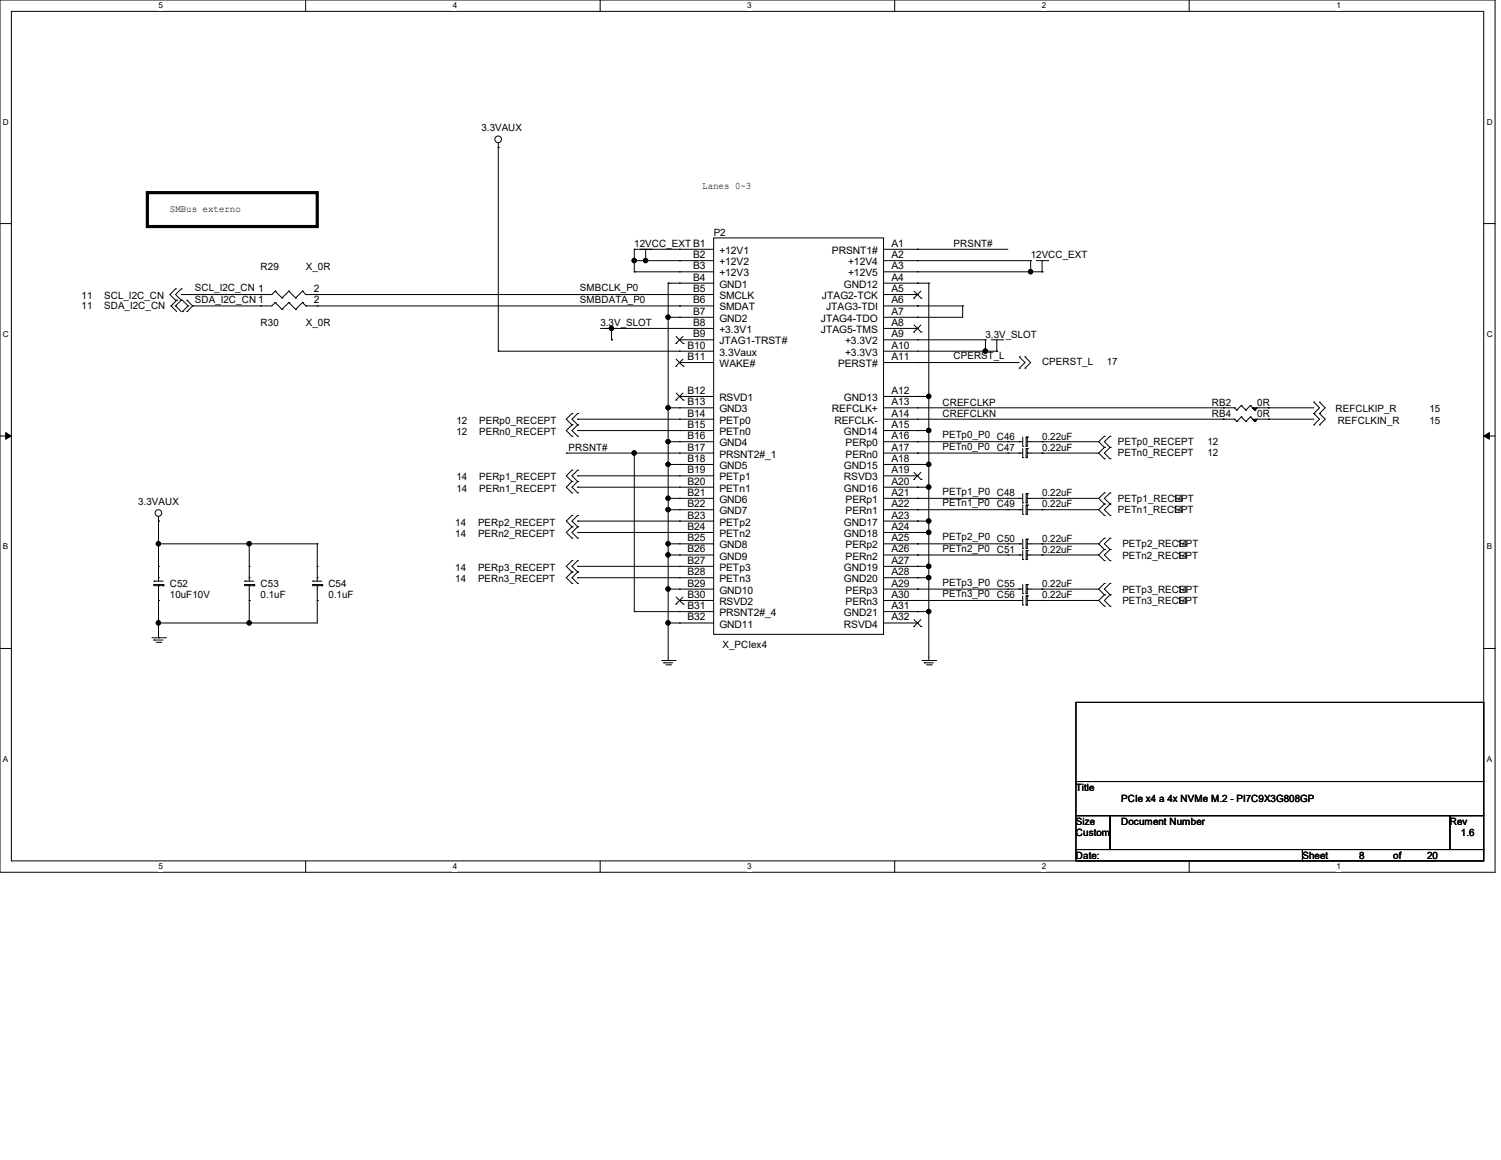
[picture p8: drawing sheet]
<svg xmlns="http://www.w3.org/2000/svg" width="279mm" height="216mm" viewBox="0 0 279 216" stroke-linecap="round" stroke-linejoin="round" font-family="sans-serif">
<path d="M0 0h278.3v162.3h-278.3zM2.1 2.1h274.1v158.1h-274.1z" fill="none" stroke="#000" stroke-width=".19"/>
<g fill="#fff">
<path d="M29.5 .2h.8v1.7h-.8z"/>
<path d="M29.5 160.4h.8v1.7h-.8z"/>
</g>
<path d="M56.9 0v2.1M56.9 160.2v2.1" fill="none" stroke="#000" stroke-width=".19"/>
<g fill="#fff">
<path d="M84.3 .2h.8v1.7h-.8z"/>
<path d="M84.3 160.4h.8v1.7h-.8z"/>
</g>
<path d="M111.7 0v2.1M111.7 160.2v2.1" fill="none" stroke="#000" stroke-width=".19"/>
<g fill="#fff">
<path d="M139.1 .2h.8v1.7h-.8z"/>
<path d="M139.1 160.4h.8v1.7h-.8z"/>
</g>
<path d="M166.5 0v2.1M166.5 160.2v2.1" fill="none" stroke="#000" stroke-width=".19"/>
<g fill="#fff">
<path d="M193.9 .2h.8v1.7h-.8z"/>
<path d="M193.9 160.4h.8v1.7h-.8z"/>
</g>
<path d="M221.4 0v2.1M221.4 160.2v2.1" fill="none" stroke="#000" stroke-width=".19"/>
<g fill="#fff">
<path d="M248.8 .2h.8v1.7h-.8z"/>
<path d="M248.8 160.4h.8v1.7h-.8z"/>
<path d="M.6 21.8h1v1.7h-1z"/>
<path d="M276.7 21.8h1.1v1.7h-1.1z"/>
<path d="M.6 61.3h1v1.7h-1z"/>
<path d="M276.7 61.3h1.1v1.7h-1.1z"/>
</g>
<path d="M0 41.6h2.1M276.2 41.6h2.1" fill="none" stroke="#000" stroke-width=".19"/>
<g fill="#fff">
<path d="M.6 100.9h.9v1.7h-.9z"/>
<path d="M276.7 100.9h1v1.7h-1z"/>
</g>
<path d="M0 81.2h2.1M276.2 81.2h2.1" fill="none" stroke="#000" stroke-width=".19"/>
<path d="M1.1 80.5l1 .7-1 .5zM276.2 81.2l1-.7v1.2z" fill="#000" stroke="#000" stroke-width=".19"/>
<g fill="#fff">
<path d="M.6 140.4h.9v1.7h-.9z"/>
<path d="M276.7 140.4h1v1.7h-1z"/>
</g>
<g fill="none" stroke="#000" stroke-width=".19">
<path d="M92.8 27.4h.1M92.8 26.6v38.8M31.8 56.9h.1M31.8 56.9l1.1 1.1M32.7 53.8h.1M32.7 55.9h.1M32.7 56.9h.1M32.7 53.8l-1.1 1 1.1 1.1M32.7 56.9l1 1.1M32.9 55.9h.1M32.9 55.9l-1.1 1M33.7 53.8h.1"/>
<path d="M33.7 55.9h.1M33.7 54.8h.1M33.7 53.8l-1 1 1 1.1M33.7 55.9l-1 1M34 58h.1M34 55.9l1 1M34.8 55.9h.1M34.8 58h.1M34.8 55.9l1.1 1M35 56.9h.1M35 56.9l-1 1.1M35.9 56.9h.1"/>
<path d="M35.9 56.9l-1.1 1.1M48.5 56.9h.1M48.5 54.8h.1M51.2 56.3h.1M51.2 54.2h.1M51.2 54.2l-.6 .6h-16.9M51.2 56.3l-.6 .6h-14.7M51.2 56.3l1.3 1.3M51.2 54.2l1.3 1.3M52.5 57.6h.1M52.5 55.5h.1M53.8 56.3h.1"/>
<path d="M53.8 54.2h.1M53.8 56.3l-1.3 1.3M53.8 56.3l1.2 1.3M53.8 54.2l-1.3 1.3M53.8 54.2l1.2 1.3M55 57.6h.1M55 55.5h.1M56.3 56.3h.1M56.3 54.2h.1M56.3 56.3l-1.3 1.3M56.3 56.3l.6 .6M56.3 54.2l-1.3 1.3"/>
<path d="M56.3 54.2l.6 .6M56.9 56.9h.1M56.9 54.8h.1M56.9 54.8h75.9M56.9 56.9h75.9M59.1 56.9h.1M59.1 54.8h.1M118.1 46.4h.1M118.1 50.6h.1M118.1 48.5h.1M118.1 46.4h14.7M118.1 48.5h14.7"/>
<path d="M118.1 50.6h14.7M118.1 46.4v4.2M120.2 48.5h.1M120.2 46.4v2.1M121.2 46.4h.1M124.4 59.1h.1M124.4 52.7h.1M124.4 52.7v70.2M124.4 52.7h8.4M124.4 59.1h8.4M126.5 46.4h.1M126.5 48.5h.1"/>
<path d="M126.5 50.6h.1M126.5 52.7h.1M126.5 54.8h.1M126.5 56.9h.1M126.5 59.1h.1M132.8 44.3h31.7v73.8h-31.7zM164.5 46.4h23.1M164.5 48.5h27.4M164.5 50.6h29.5M164.5 52.7h8.4M164.5 54.8h6.3M164.5 56.9h14.7"/>
<path d="M170.1 55.5h.1M170.1 54.2l1.3 1.3M170.8 46.4h.1M170.8 48.5h.1M170.8 50.6h.1M170.8 52.7h.1M170.8 54.8h.1M170.8 56.9h.1M170.8 59.1h.1M171.4 54.2l-1.3 1.3M171.4 55.5h.1M172.9 52.7h.1"/>
<path d="M172.9 52.7v70.2M179.2 56.9h.1M179.2 56.9v2.2h-14.7M191.9 48.5h.1M191.9 50.6h.1M191.9 48.5v2.1M192.9 48.5h2.1M194 50.6h.1M194 48.5v2.1M195 48.5h.1M92.8 65.4h.1M92.8 65.4h40"/>
<path d="M106.5 77h.1M106.5 79.1h.1M106.5 77l-1.1 1 1.1 1.1M106.5 79.1l-1.1 1 1.1 1.1M107.5 77h.1M107.5 79.1h.1M107.5 78h.1M107.5 77l-1 1 1 1.1M107.5 79.1l-1 1 1 1.1M107.5 78h25.3M111.8 61.1h21M113.8 63.2h.1"/>
<path d="M113.8 61.1h.1M113.8 61.1v2.1M114.9 61.1h.1M124.4 75.9h.1M124.4 75.9h8.4M125.8 63.9h.1M125.8 68.2h.1M125.8 74.5h.1M125.9 62.6l1.3 1.3M125.9 66.8l1.3 1.4M125.9 73.2l1.3 1.3M126.5 61.1h.1"/>
<path d="M126.5 63.2h.1M126.5 65.4h.1M126.5 67.5h.1M126.5 73.8h.1M126.5 75.9h.1M126.5 78h.1M126.5 63.2h6.3M126.5 67.5h6.3M126.5 73.8h6.3M127.1 62.6l-1.3 1.3M127.1 66.8l-1.3 1.4M127.1 73.2l-1.3 1.3"/>
<path d="M127.2 63.9h.1M127.2 68.2h.1M127.2 74.5h.1M164.5 63.2h18.9M164.5 61.1h6.3M164.5 65.4h21M164.5 67.5h25.2M164.5 73.8h8.4M164.5 75.9h65.3M164.5 78h65.3M170.1 61.8h.1M170.1 60.5l1.3 1.3"/>
<path d="M170.8 61.1h.1M170.8 63.2h.1M170.8 65.4h.1M170.8 67.5h.1M170.8 73.8h.1M170.8 75.9h.1M170.8 78h.1M171.4 60.5l-1.3 1.3M171.4 61.8h.1M172.9 73.8h.1M183.4 63.2h.1M183.4 65.4h.1"/>
<path d="M183.4 63.2v2.2M184.5 63.2h2.1M185.5 65.4h.1M185.5 63.2v2.2M186.6 63.2h.1M189.7 66.4h.1M189.7 68.5h.1M189.7 66.4l1.1 1.1-1.1 1M190.8 66.4h.1M190.8 68.5h.1M190.8 66.4l1.1 1.1-1.1 1M227.7 78h.1"/>
<path d="M227.7 75.9h.1M229.8 78h.1M229.8 75.9h.1M229.8 78l.4 .4M229.8 75.9l.4 .4M230.2 78.4h.1M230.2 76.3h.1M231.1 77.6h.1M231.1 75.5h.1M231.1 77.6l.8 .8M231.1 77.6l-.9 .8M231.1 75.5l.8 .8"/>
<path d="M231.1 75.5l-.9 .8M231.9 78.4h.1M231.9 76.3h.1M232.7 77.6h.1M232.7 75.5h.1M232.7 77.6l.9 .8M232.7 77.6l-.8 .8M232.7 75.5l.9 .8M232.7 75.5l-.8 .8M233.6 78.4h.1M233.6 76.3h.1M236.1 78h.1"/>
<path d="M236.1 75.9h.1M244.6 74.8h.1M244.6 77h.1M244.6 79.1h.1M244.6 74.8l1 1.1-1 1.1M244.6 77l1 1-1 1.1M244.6 75.9h-10.6l-.4 .4M244.6 78h-10.6l-.4 .4M245.6 74.8h.1M245.6 77h.1M245.6 79.1h.1M245.6 74.8l1.1 1.1-1.1 1.1"/>
<path d="M245.6 77l1.1 1-1.1 1.1M29.5 97h.1M29.5 96.1v12.1M105.4 84.3h.1M105.4 84.3h27.4M106.5 81.2h.1M106.5 87.5h.1M106.5 89.6h.1M106.5 91.7h.1M106.5 95.9h.1M106.5 98h.1M106.5 87.5l-1.1 1.1 1.1 1"/>
<path d="M106.5 89.6l-1.1 1.1 1.1 1M106.5 95.9l-1.1 1.1 1.1 1M106.5 98l-1.1 1.1 1.1 1.1M107.5 81.2h.1M107.5 87.5h.1M107.5 89.6h.1M107.5 91.7h.1M107.5 95.9h.1M107.5 98h.1M107.5 80.1h.1M107.5 88.6h.1M107.5 90.7h.1"/>
<path d="M107.5 97h.1M107.5 99.1h.1M107.5 87.5l-1 1.1 1 1M107.5 89.6l-1 1.1 1 1M107.5 95.9l-1 1.1 1 1M107.5 98l-1 1.1 1 1.1M107.5 80.1h25.3M107.5 88.6h25.3M107.5 90.7h25.3M107.5 97h25.3M107.5 99.1h25.3M118.1 84.3h.1"/>
<path d="M118.1 84.3v29.5M124.4 86.4h.1M124.4 92.8h.1M124.4 94.9h.1M124.4 82.2h.1M124.4 82.2h8.4M124.4 86.4h8.4M124.4 92.8h8.4M124.4 94.9h8.4M126.5 80.1h.1M126.5 82.2h.1M126.5 84.3h.1"/>
<path d="M126.5 86.4h.1M126.5 88.6h.1M126.5 90.7h.1M126.5 92.8h.1M126.5 94.9h.1M126.5 97h.1M126.5 99.1h.1M164.5 82.2h25.9M164.5 80.1h8.4M164.5 84.3h25.9M164.5 86.4h8.4M164.5 88.6h6.3"/>
<path d="M164.5 90.7h8.4M164.5 92.8h25.9M164.5 94.9h25.9M164.5 97h8.4M164.5 99.1h8.4M170.1 89.2h.1M170.1 87.9l1.3 1.3M170.8 80.1h.1M170.8 82.2h.1M170.8 84.3h.1M170.8 86.4h.1M170.8 88.6h.1"/>
<path d="M170.8 90.7h.1M170.8 92.8h.1M170.8 94.9h.1M170.8 97h.1M170.8 99.1h.1M171.4 87.9l-1.3 1.3M171.4 89.2h.1M172.9 99.1h.1M172.9 86.4h.1M172.9 97h.1M172.9 90.7h.1M172.9 80.1h.1"/>
<path d="M187.6 82.2h.1M187.6 92.8h.1M187.6 84.3h.1M187.6 94.9h.1M189.7 82.2h.1M189.7 92.8h.1M189.7 84.3h.1M189.7 94.9h.1M190.4 83.1h.1M190.4 93.6h.1M190.4 85.2h.1M190.4 95.7h.1"/>
<path d="M190.4 81.4v1.7M190.4 83.5v1.7M190.4 91.9v1.7M190.4 94v1.7M191 81.4h.1M191 83.1h.1M191 91.9h.1M191 93.6h.1M191 83.5h.1M191 85.2h.1M191 94h.1M191 95.7h.1"/>
<path d="M191 81.4v1.7M191 83.5v1.7M191 91.9v1.7M191 94v1.7M191 81.4h.2M191 91.9h.2M191 83.5h.2M191 94h.2M191.2 82.2h.1M191.2 81.4h.1M191.2 92.8h.1M191.2 91.9h.1"/>
<path d="M191.2 84.3h.1M191.2 83.5h.1M191.2 94.9h.1M191.2 94h.1M191.2 82.2h13.3M191.2 81.4v1.7h-.2M191.2 83.5v1.7h-.2M191.2 91.9v1.7h-.2M191.2 94v1.7h-.2M191.2 84.3h13.3M191.2 92.8h13.3M191.2 94.9h13.3"/>
<path d="M194 82.2h.1M194 92.8h.1M194 84.3h.1M194 94.9h.1M204.5 82.2l1.1 1.1M204.5 84.3l1.1 1.1M204.5 92.8l1.1 1M204.5 94.9l1.1 1M205.6 81.2h.1M205.6 83.3h.1M205.6 85.4h.1M205.6 91.7h.1"/>
<path d="M205.6 93.8h.1M205.6 95.9h.1M205.6 81.2l-1.1 1M205.6 83.3l-1.1 1M205.6 91.7l-1.1 1.1M205.6 93.8l-1.1 1.1M206.6 83.3h.1M206.6 81.2h.1M206.6 85.4h.1M206.6 93.8h.1M206.6 91.7h.1M206.6 95.9h.1"/>
<path d="M206.6 81.2l-1 1 1 1.1M206.6 83.3l-1 1 1 1.1M206.6 91.7l-1 1.1 1 1M206.6 93.8l-1 1.1 1 1M28.3 118.7h2.5M28.7 119.1h.1M28.7 108.2h.1M28.7 108.8h.1M28.7 119.1h1.7M28.7 108.8v.2h1.7M28.7 108.2h1.7M28.7 108.8h1.7"/>
<path d="M29.1 119.5h.8M29.5 118.7h.1M29.5 109h.1M29.5 107.5h.1M29.5 111.8h.1M29.5 105.4h.1M29.5 101.2h.1M29.5 116h.1M29.5 109v9.7M29.5 101.2h29.6M29.9 119.5h.1M30.4 109h.1"/>
<path d="M30.4 108.8h.1M30.4 108.8v.2M30.8 118.7h.1M45.6 108.2h.1M45.6 108.8h.1M45.6 108.8v.2h1.6M45.6 108.2h1.6M45.6 108.8h1.6M46.4 109h.1M46.4 107.5h.1M46.4 111.8h.1M46.4 105.4h.1"/>
<path d="M46.4 101.2h.1M46.4 116h.1M46.4 101.2v7M46.4 109v7M47.2 109h.1M47.2 108.8h.1M47.2 108.8v.2M58.2 108.2h.1M58.2 108.8h.1M58.2 108.8v.2h1.7M58.2 108.2h1.7M58.2 108.8h1.7"/>
<path d="M59.1 109h.1M59.1 107.5h.1M59.1 111.8h.1M59.1 105.4h.1M59.1 101.2h.1M59.1 109v7h-29.6M59.1 101.2v7M59.9 109h.1M59.9 108.8h.1M59.9 108.8v.2M106.5 100.2h.1M106.5 104.4h.1"/>
<path d="M106.5 106.5h.1M106.5 108.6h.1M106.5 104.4l-1.1 1 1.1 1.1M106.5 106.5l-1.1 1 1.1 1.1M107.5 100.2h.1M107.5 104.4h.1M107.5 106.5h.1M107.5 108.6h.1M107.5 105.4h.1M107.5 107.5h.1M107.5 104.4l-1 1 1 1.1M107.5 106.5l-1 1 1 1.1"/>
<path d="M107.5 105.4h25.3M107.5 107.5h25.3M118.1 113.8h.1M118.1 113.8h14.7M124.4 109.6h.1M124.4 116h.1M124.4 101.2h.1M124.4 103.3h.1M124.4 101.2h8.4M124.4 103.3h8.4M124.4 109.6h8.4M124.4 116h8.4"/>
<path d="M125.8 112.4h.1M125.9 111.1l1.3 1.3M126.5 101.2h.1M126.5 103.3h.1M126.5 105.4h.1M126.5 107.5h.1M126.5 109.6h.1M126.5 111.8h.1M126.5 113.8h.1M126.5 116h.1M126.5 111.8h6.3M127.1 111.1l-1.3 1.3"/>
<path d="M127.2 112.4h.1M164.5 101.2h25.9M164.5 103.3h25.9M164.5 105.4h8.4M164.5 107.5h8.4M164.5 109.6h25.9M164.5 111.8h25.9M164.5 113.8h8.4M164.5 116h6.3M170.1 116.6h.1M170.1 115.3l1.3 1.3M170.8 101.2h.1"/>
<path d="M170.8 103.3h.1M170.8 105.4h.1M170.8 107.5h.1M170.8 109.6h.1M170.8 111.8h.1M170.8 113.8h.1M170.8 116h.1M171.4 115.3l-1.3 1.3M171.4 116.6h.1M172.9 113.8h.1M172.9 105.4h.1M172.9 107.5h.1"/>
<path d="M187.6 101.2h.1M187.6 109.6h.1M187.6 103.3h.1M187.6 111.8h.1M189.7 101.2h.1M189.7 109.6h.1M189.7 103.3h.1M189.7 111.8h.1M190.4 102.1h.1M190.4 110.5h.1M190.4 104.1h.1M190.4 112.6h.1"/>
<path d="M190.4 100.4v1.7M190.4 102.4v1.7M190.4 108.8v1.7M190.4 110.9v1.7M191 100.4h.1M191 102.1h.1M191 108.8h.1M191 110.5h.1M191 102.4h.1M191 104.1h.1M191 110.9h.1M191 112.6h.1"/>
<path d="M191 100.4v1.7M191 102.4v1.7M191 108.8v1.7M191 110.9v1.7M191 108.8h.2M191 100.4h.2M191 102.4h.2M191 110.9h.2M191.2 101.2h.1M191.2 100.4h.1M191.2 109.6h.1M191.2 108.8h.1"/>
<path d="M191.2 103.3h.1M191.2 102.4h.1M191.2 111.8h.1M191.2 110.9h.1M191.2 100.4v1.7h-.2M191.2 102.4v1.7h-.2M191.2 108.8v1.7h-.2M191.2 110.9v1.7h-.2M191.2 101.2h13.3M191.2 103.3h13.3M191.2 109.6h13.3M191.2 111.8h13.3"/>
<path d="M194 101.2h.1M194 109.6h.1M194 103.3h.1M194 111.8h.1M204.5 101.2l1.1 1.1M204.5 103.3l1.1 1.1M204.5 109.6l1.1 1.1M204.5 111.8l1.1 1M205.6 100.2h.1M205.6 102.3h.1M205.6 104.4h.1M205.6 108.6h.1"/>
<path d="M205.6 110.7h.1M205.6 112.8h.1M205.6 100.2l-1.1 1M205.6 102.3l-1.1 1M205.6 108.6l-1.1 1M205.6 110.7l-1.1 1.1M206.6 102.3h.1M206.6 100.2h.1M206.6 104.4h.1M206.6 110.7h.1M206.6 108.6h.1M206.6 112.8h.1"/>
<path d="M206.6 100.2l-1 1 1 1.1M206.6 102.3l-1 1 1 1.1M206.6 108.6l-1 1 1 1.1M206.6 110.7l-1 1.1 1 1M0 120.7h2.1M123.1 122.9h2.5M123.5 123.4h.1M123.5 123.4h1.7M124 123.7h.8M124.4 122.9h.1M124.8 123.7h.1M125.6 122.9h.1"/>
<path d="M171.6 122.9h2.6M172 123.4h.1M172 123.4h1.7M172.5 123.7h.8M172.9 122.9h.1M173.3 123.7h.1M174.2 122.9h.1M200.3 130.7h75.9v14.8h-75.9zM276.2 120.7h2.1M200.3 145.5h75.9v6.3h-75.9zM200.3 151.8h6.3v6.3h-6.3zM200.3 158.1h42.1v2.1h-42.1z"/>
<path d="M206.6 151.8h63.3v6.3h-63.3zM242.4 158.1h33.8v2.1h-33.8zM269.9 151.8h6.3v6.3h-6.3z"/>
<circle cx="92.7" cy="25.9" r=".61"/>
<circle cx="29.5" cy="95.5" r=".61"/>
</g>
<path d="M27.4 35.9h31.7v6.3h-31.7z" fill="none" stroke="#000" stroke-width=".59"/>
<g fill="#000" stroke="#000" stroke-width=".19">
<path d="M233.2 78h.8l-.4 .4z" fill-rule="evenodd"/>
<path d="M233.2 75.9h.8l-.4 .4z" fill-rule="evenodd"/>
<circle cx="118" cy="48.5" r=".4"/>
<circle cx="120.2" cy="48.5" r=".4"/>
<circle cx="124.4" cy="59" r=".4"/>
<circle cx="191.8" cy="50.6" r=".4"/>
<circle cx="113.8" cy="61.1" r=".4"/>
<circle cx="124.4" cy="75.9" r=".4"/>
<circle cx="172.9" cy="73.8" r=".4"/>
<circle cx="183.4" cy="65.3" r=".4"/>
<circle cx="118" cy="84.3" r=".4"/>
<circle cx="124.4" cy="82.2" r=".4"/>
<circle cx="124.4" cy="92.7" r=".4"/>
<circle cx="124.4" cy="94.8" r=".4"/>
<circle cx="124.4" cy="86.4" r=".4"/>
<circle cx="172.9" cy="86.4" r=".4"/>
<circle cx="172.9" cy="97" r=".4"/>
<circle cx="172.9" cy="80.1" r=".4"/>
<circle cx="172.9" cy="99.1" r=".4"/>
<circle cx="172.9" cy="90.7" r=".4"/>
<circle cx="29.5" cy="101.2" r=".4"/>
<circle cx="29.5" cy="115.9" r=".4"/>
<circle cx="46.4" cy="115.9" r=".4"/>
<circle cx="46.4" cy="101.2" r=".4"/>
<circle cx="124.4" cy="101.2" r=".4"/>
<circle cx="124.4" cy="109.6" r=".4"/>
<circle cx="124.4" cy="103.3" r=".4"/>
<circle cx="124.4" cy="115.9" r=".4"/>
<circle cx="172.9" cy="105.4" r=".4"/>
<circle cx="172.9" cy="113.8" r=".4"/>
<circle cx="172.9" cy="107.5" r=".4"/>
</g>
<g font-size="1.9">
<text x="89.6" y="24.5">3.3VAUX</text>
<text x="130.7" y="35.2">Lanes 0~3</text>
<text x="31.6" y="39.5">SMBus externo</text>
<text x="118.1" y="46">12VCC_EXT B1</text>
<text x="132.8" y="43.9">P2</text>
<text x="133.9" y="47.2">+12V1</text>
<text x="154.9" y="47.2">PRSNT1#</text>
<text x="165.9" y="45.9">A1</text>
<text x="177.5" y="46">PRSNT#</text>
<text x="48.5" y="50.2">R29</text>
<text x="56.9" y="50.2">X_0R</text>
<text x="129" y="48">B2</text>
<text x="129" y="50.1">B3</text>
<text x="129" y="52.2">B4</text>
<text x="133.9" y="49.4">+12V2</text>
<text x="133.9" y="51.4">+12V3</text>
<text x="133.9" y="53.6">GND1</text>
<text x="157.1" y="53.6">GND12</text>
<text x="157.9" y="49.4">+12V4</text>
<text x="157.9" y="51.4">+12V5</text>
<text x="165.9" y="48">A2</text>
<text x="165.9" y="50.1">A3</text>
<text x="165.9" y="52.2">A4</text>
<text x="191.9" y="48.1">12VCC_EXT</text>
<text x="15.2" y="55.7">11</text>
<text x="15.2" y="57.6">11</text>
<text x="19.4" y="55.7">SCL_I2C_CN</text>
<text x="19.4" y="57.6">SDA_I2C_CN</text>
<text x="36.3" y="54.2">SCL_I2C_CN 1</text>
<text x="36.3" y="56.3">SDA_I2C_CN 1</text>
<text x="58.4" y="56.5">2</text>
<text x="58.4" y="54.4">2</text>
<text x="108" y="56.3">SMBDATA_P0</text>
<text x="108" y="54.2">SMBCLK_P0</text>
<text x="129" y="54.4">B5</text>
<text x="129" y="56.5">B6</text>
<text x="129" y="58.6">B7</text>
<text x="133.9" y="55.7">SMCLK</text>
<text x="133.9" y="57.8">SMDAT</text>
<text x="133.9" y="59.9">GND2</text>
<text x="152.8" y="59.9">JTAG4-TDO</text>
<text x="153" y="55.7">JTAG2-TCK</text>
<text x="153.8" y="57.8">JTAG3-TDI</text>
<text x="165.9" y="54.4">A5</text>
<text x="165.9" y="56.5">A6</text>
<text x="165.9" y="58.6">A7</text>
<text x="48.5" y="60.7">R30</text>
<text x="56.9" y="60.7">X_0R</text>
<text x="111.8" y="60.7">3.3V_SLOT</text>
<text x="128" y="64.9">B10</text>
<text x="129" y="60.7">B8</text>
<text x="129" y="62.8">B9</text>
<text x="133.9" y="62">+3.3V1</text>
<text x="133.9" y="64.1">JTAG1-TRST#</text>
<text x="152.8" y="62">JTAG5-TMS</text>
<text x="157.3" y="64.1">+3.3V2</text>
<text x="165.9" y="60.7">A8</text>
<text x="165.9" y="62.8">A9</text>
<text x="165.9" y="64.9">A10</text>
<text x="183.4" y="62.8">3.3V_SLOT</text>
<text x="128" y="67">B11</text>
<text x="133.9" y="66.2">3.3Vaux</text>
<text x="133.9" y="68.3">WAKE#</text>
<text x="156" y="68.3">PERST#</text>
<text x="157.3" y="66.2">+3.3V3</text>
<text x="165.9" y="67">A11</text>
<text x="177.5" y="66.8">CPERST_L</text>
<text x="194" y="67.9">CPERST_L</text>
<text x="206" y="67.9">17</text>
<text x="128" y="73.3">B12</text>
<text x="128" y="75.4">B13</text>
<text x="128" y="77.6">B14</text>
<text x="133.9" y="74.6">RSVD1</text>
<text x="133.9" y="76.8">GND3</text>
<text x="154.9" y="76.8">REFCLK+</text>
<text x="157.1" y="74.6">GND13</text>
<text x="165.9" y="73.3">A12</text>
<text x="165.9" y="75.4">A13</text>
<text x="165.9" y="77.6">A14</text>
<text x="175.4" y="75.5">CREFCLKP</text>
<text x="175.4" y="77.6">CREFCLKN</text>
<text x="225.6" y="77.6">RB4</text>
<text x="225.6" y="75.5">RB2</text>
<text x="234" y="77.6">0R</text>
<text x="234" y="75.5">0R</text>
<text x="248.6" y="76.7">REFCLKIP_R</text>
<text x="266.1" y="76.7">15</text>
<text x="85" y="78.9">12</text>
<text x="85" y="81">12</text>
<text x="89.2" y="78.9">PERp0_RECEPT</text>
<text x="89.2" y="81">PERn0_RECEPT</text>
<text x="105.8" y="83.9">PRSNT#</text>
<text x="128" y="79.7">B15</text>
<text x="128" y="81.7">B16</text>
<text x="128" y="83.9">B17</text>
<text x="133.9" y="78.9">PETp0</text>
<text x="133.9" y="81">PETn0</text>
<text x="133.9" y="83.1">GND4</text>
<text x="155.3" y="78.9">REFCLK-</text>
<text x="157.1" y="81">GND14</text>
<text x="157.4" y="83.1">PERp0</text>
<text x="165.9" y="79.7">A15</text>
<text x="165.9" y="81.7">A16</text>
<text x="165.9" y="83.9">A17</text>
<text x="175.4" y="81.6">PETp0_P0 C46</text>
<text x="175.4" y="83.7">PETn0_P0 C47</text>
<text x="194" y="81.8">0.22uF</text>
<text x="194" y="83.9">0.22uF</text>
<text x="208.1" y="82.9">PETp0_RECEPT</text>
<text x="224.7" y="82.9">12</text>
<text x="249" y="78.9">REFCLKIN_R</text>
<text x="266.1" y="78.9">15</text>
<text x="85" y="89.4">14</text>
<text x="89.2" y="89.4">PERp1_RECEPT</text>
<text x="128" y="86">B18</text>
<text x="128" y="88.1">B19</text>
<text x="133.9" y="85.2">PRSNT2#_1</text>
<text x="133.9" y="87.3">GND5</text>
<text x="133.9" y="89.4">PETp1</text>
<text x="157.1" y="87.3">GND15</text>
<text x="157.1" y="89.4">RSVD3</text>
<text x="157.4" y="85.2">PERn0</text>
<text x="165.9" y="86">A18</text>
<text x="165.9" y="88.1">A19</text>
<text x="208.1" y="85">PETn0_RECEPT</text>
<text x="224.7" y="85">12</text>
<text x="25.7" y="94">3.3VAUX</text>
<text x="85" y="91.5">14</text>
<text x="89.2" y="91.5">PERn1_RECEPT</text>
<text x="128" y="90.2">B20</text>
<text x="128" y="92.3">B21</text>
<text x="128" y="94.4">B22</text>
<text x="133.9" y="91.5">PETn1</text>
<text x="133.9" y="93.6">GND6</text>
<text x="133.9" y="95.7">GND7</text>
<text x="157.1" y="91.5">GND16</text>
<text x="157.4" y="93.6">PERp1</text>
<text x="157.4" y="95.7">PERn1</text>
<text x="165.9" y="90.2">A20</text>
<text x="165.9" y="92.3">A21</text>
<text x="165.9" y="94.4">A22</text>
<text x="175.4" y="92.1">PETp1_P0 C48</text>
<text x="175.4" y="94.2">PETn1_P0 C49</text>
<text x="194" y="92.4">0.22uF</text>
<text x="194" y="94.4">0.22uF</text>
<text x="208.1" y="93.4">PETp1_RECEPT</text>
<text x="208.1" y="95.5">PETn1_RECEPT</text>
<text x="218.2" y="93.4">14</text>
<text x="218.2" y="95.5">14</text>
<text x="84.8" y="97.8">14</text>
<text x="84.8" y="99.9">14</text>
<text x="89" y="97.8">PERp2_RECEPT</text>
<text x="89" y="99.9">PERn2_RECEPT</text>
<text x="128" y="96.5">B23</text>
<text x="128" y="98.6">B24</text>
<text x="128" y="100.8">B25</text>
<text x="133.9" y="97.8">PETp2</text>
<text x="133.9" y="100">PETn2</text>
<text x="157.1" y="97.8">GND17</text>
<text x="157.1" y="100">GND18</text>
<text x="165.9" y="96.5">A23</text>
<text x="165.9" y="98.6">A24</text>
<text x="165.9" y="100.8">A25</text>
<text x="175.4" y="100.6">PETp2_P0 C50</text>
<text x="194" y="100.8">0.22uF</text>
<text x="208.9" y="101.9">PETp2_RECEPT</text>
<text x="219" y="101.9">14</text>
<text x="84.8" y="106.3">14</text>
<text x="89" y="106.3">PERp3_RECEPT</text>
<text x="128" y="102.8">B26</text>
<text x="128" y="104.9">B27</text>
<text x="128" y="107.1">B28</text>
<text x="133.9" y="102.1">GND8</text>
<text x="133.9" y="104.1">GND9</text>
<text x="133.9" y="106.3">PETp3</text>
<text x="157.1" y="106.3">GND19</text>
<text x="157.4" y="102.1">PERp2</text>
<text x="157.4" y="104.1">PERn2</text>
<text x="165.9" y="102.8">A26</text>
<text x="165.9" y="104.9">A27</text>
<text x="165.9" y="107.1">A28</text>
<text x="175.4" y="102.7">PETn2_P0 C51</text>
<text x="194" y="102.9">0.22uF</text>
<text x="208.9" y="104">PETn2_RECEPT</text>
<text x="219" y="104">14</text>
<text x="31.6" y="109.2">C52</text>
<text x="31.6" y="111.3">10uF10V</text>
<text x="48.5" y="109.2">C53</text>
<text x="48.5" y="111.3">0.1uF</text>
<text x="61.1" y="109.2">C54</text>
<text x="61.1" y="111.3">0.1uF</text>
<text x="84.8" y="108.4">14</text>
<text x="89" y="108.4">PERn3_RECEPT</text>
<text x="128" y="109.2">B29</text>
<text x="128" y="111.3">B30</text>
<text x="128" y="113.4">B31</text>
<text x="133.9" y="108.4">PETn3</text>
<text x="133.9" y="110.5">GND10</text>
<text x="133.9" y="112.6">RSVD2</text>
<text x="157.1" y="108.4">GND20</text>
<text x="157.4" y="110.5">PERp3</text>
<text x="157.4" y="112.6">PERn3</text>
<text x="165.9" y="109.2">A29</text>
<text x="165.9" y="111.3">A30</text>
<text x="165.9" y="113.4">A31</text>
<text x="175.4" y="109">PETp3_P0 C55</text>
<text x="175.4" y="111.1">PETn3_P0 C56</text>
<text x="194" y="109.2">0.22uF</text>
<text x="194" y="111.3">0.22uF</text>
<text x="208.9" y="110.3">PETp3_RECEPT</text>
<text x="208.9" y="112.4">PETn3_RECEPT</text>
<text x="219" y="110.3">14</text>
<text x="219" y="112.4">14</text>
<text x="128" y="115.5">B32</text>
<text x="133.9" y="114.7">PRSNT2#_4</text>
<text x="133.9" y="116.8">GND11</text>
<text x="157.1" y="114.7">GND21</text>
<text x="157.1" y="116.8">RSVD4</text>
<text x="165.9" y="115.5">A32</text>
<text x="134.5" y="120.6">X_PCIex4</text>
<text x="200.3" y="147.1">Title</text>
<text x="208.7" y="149.3">PCIe x4 a 4x NVMe M.2 - PI7C9X3G808GP</text>
<text x="200.3" y="153.5">Size</text>
<text x="200.3" y="155.6">Custom</text>
<text x="208.7" y="153.5">Document Number</text>
<text x="269.9" y="153.5">Rev</text>
<text x="272" y="155.6">1.6</text>
<text x="200.3" y="159.8">Date:</text>
<text x="242.4" y="159.8">Sheet</text>
<text x="253" y="159.8">8</text>
<text x="259.3" y="159.8">of</text>
<text x="265.7" y="159.8">20</text>
</g>
<g font-size="1.5">
<text x="29.5" y="1.6">5</text>
<text x="84.3" y="1.6">4</text>
<text x="139.1" y="1.6">3</text>
<text x="193.9" y="1.6">2</text>
<text x="248.8" y="1.6">1</text>
<text x=".6" y="23.2">D</text>
<text x="276.7" y="23.2">D</text>
<text x=".6" y="62.7">C</text>
<text x="276.7" y="62.7">C</text>
<text x=".6" y="102.2">B</text>
<text x="276.7" y="102.2">B</text>
<text x=".6" y="141.8">A</text>
<text x="276.7" y="141.8">A</text>
<text x="29.5" y="161.8">5</text>
<text x="84.3" y="161.8">4</text>
<text x="139.1" y="161.8">3</text>
<text x="193.9" y="161.8">2</text>
<text x="248.8" y="161.8">1</text>
</g>
</svg>
